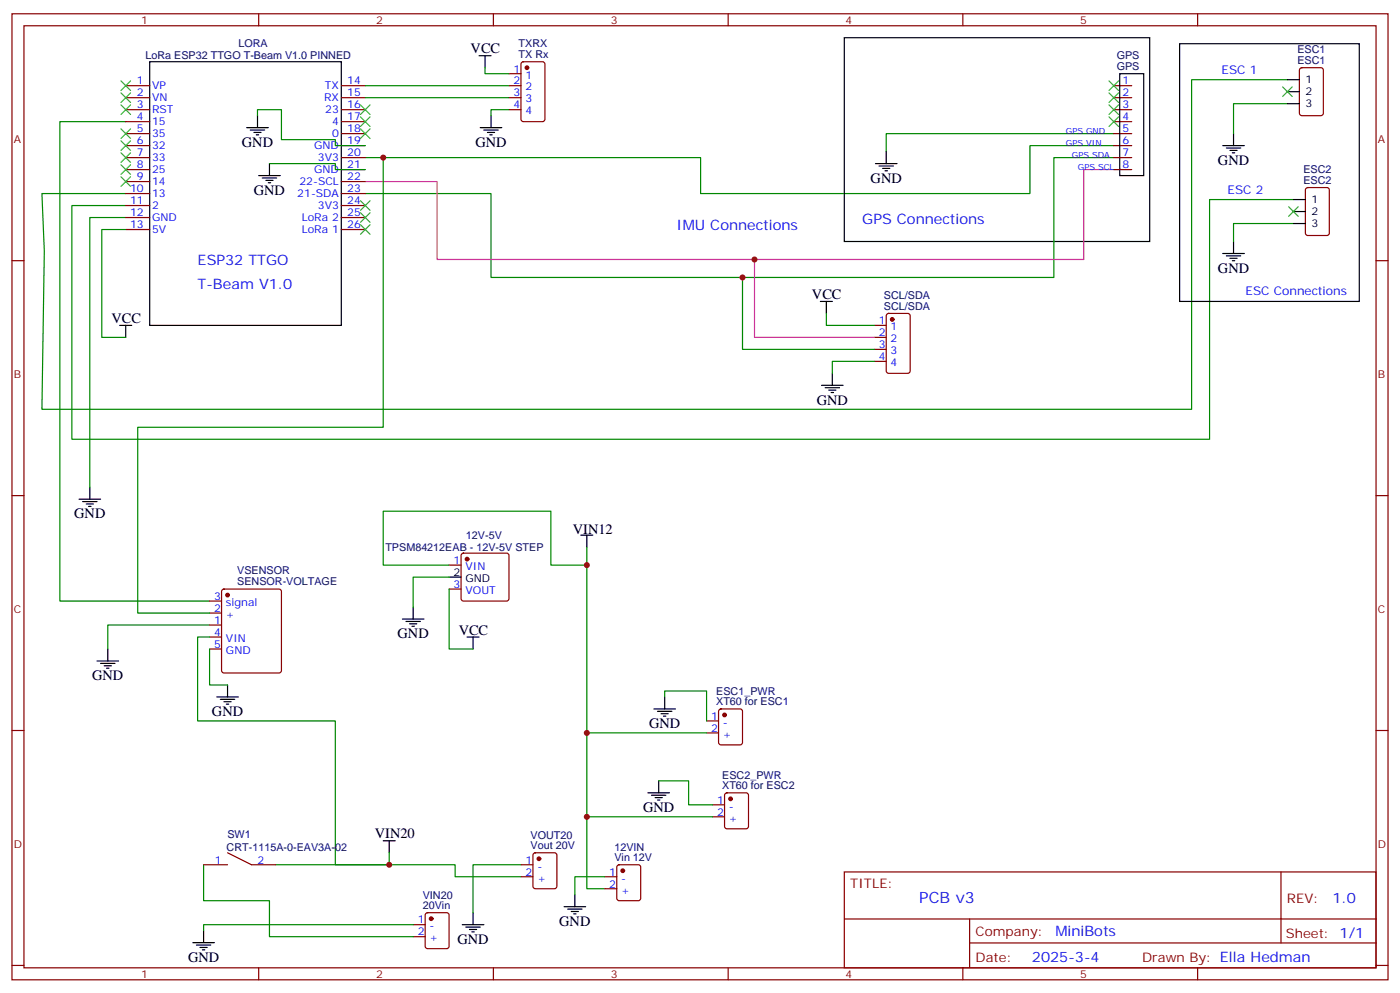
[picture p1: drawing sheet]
<svg xmlns="http://www.w3.org/2000/svg" width="412mm" height="292mm" viewBox="0 0 412 292" stroke-linecap="round" stroke-linejoin="round" font-family="sans-serif">
<g fill="none" stroke="#870000" stroke-width=".35">
<path d="M3.5 4.1h405.4v284.3h-405.4zM7.1 7.6h398.2v277.3h-398.2zM76.2 4.1v3.5M145.3 4.1v3.5M153.7 18.4l.5-.2h5.6l.7 .4v16.5l-.4 .7h-5.9l-.7-.5v-16.4zM214.5 4.1v3.5M283.6 4.1v3.5M352.8 4.1v3.5M37 25.2h7.1M37 28.8h7.1M37 32.3h7.1M37 35.8h7.1"/>
<path d="M37 39.3h7.1M100.5 25.2h7.1M100.5 28.8h7.1M100.5 32.3h7.1M100.5 35.8h7.1M100.5 39.3h7.1M149.9 25.2h3.6M149.9 28.8h3.6M149.9 32.3h3.6M149.9 21.7h3.6M328.1 25.2h5.3M328.1 28.8h5.3"/>
<path d="M328.1 32.3h5.3M328.1 35.8h5.3M328.1 39.3h5.3M383 20.1l.5-.2h5.6l.7 .5v12.9l-.4 .7h-5.9l-.7-.4v-13zM37 42.9h7.1M37 46.4h7.1M37 49.9h7.1M37 53.4h7.1M37 57h7.1M100.5 42.9h7.1M100.5 46.4h7.1M100.5 49.9h7.1"/>
<path d="M100.5 53.4h7.1M100.5 57h7.1M328.1 42.9h5.3M328.1 46.4h5.3M328.1 49.9h5.3M384.8 55.4l.4-.2h5.7l.6 .4 .1 13-.5 .7h-5.9l-.6-.4-.1-13zM3.5 76.7h3.6M37 60.5h7.1M37 64h7.1M37 67.6h7.1M100.5 60.5h7.1M100.5 64h7.1"/>
<path d="M100.5 67.6h7.1M405.3 76.7h3.6M257.5 99.3h3.6M257.5 95.8h3.6M261.3 92.5l.5-.2h5.6l.7 .4v16.5l-.5 .6-5.8 .1-.7-.5v-16.4zM257.5 106.4h3.6M257.5 102.8h3.6M3.5 145.9h3.6M405.3 145.9h3.6M61.7 176.9h3.6M65.5 173.6l.5-.2h16.2l.5 .2 .2 .5v23.3l-.2 .5-.5 .2h-16.2l-.5-.2-.2-.5v-23.3zM132.3 166.3h3.5"/>
<path d="M132.3 173.4h3.5M136.1 163l.4-.2h12.7l.5 .2 .2 .5v12.7l-.2 .5-.5 .2h-12.7l-.5-.2-.2-.5v-12.7zM61.7 180.4h3.6M61.7 184h3.6M61.7 187.5h3.6M61.7 191h3.6M3.5 215h3.6M208.1 212.2h3.6M208.1 215.7h3.6M211.9 208.9l.5-.2h5.6l.7 .4v9.4l-.4 .7-5.9 .1-.7-.5v-9.4zM405.3 215h3.6M209.9 236.9h3.5"/>
<path d="M213.7 233.6l.4-.2h5.7l.6 .4 .1 9.4-.5 .7h-5.9l-.6-.4-.1-9.4zM60 254.5h7M74.1 254.5h7M153.5 258.1h3.5M153.5 254.5h3.5M157.2 251.2l.5-.2h5.6l.7 .4v9.5l-.4 .6-5.9 .1-.7-.5v-9.4zM178.2 258.1h3.5M181.9 254.7l.5-.2h5.6l.7 .5v9.4l-.4 .7h-5.9l-.7-.4v-9.5zM209.9 240.4h3.5M248.7 256.6h156.6v28.3h-156.6zM377.3 256.7v20.8M121.7 272.2h3.5"/>
<path d="M121.7 275.7h3.5M125.5 268.8l.4-.2h5.7l.6 .5 .1 9.4-.5 .7h-5.9l-.6-.4-.1-9.5zM178.2 261.6h3.5M248.7 270.5h156.5M285.6 277.5h119.6M285.6 270.5v14.1M3.5 284.2h3.6M76.2 284.9v3.5M145.3 284.9v3.5M214.5 284.9v3.5M283.6 284.9v3.5M352.8 284.9v3.5"/>
<path d="M405.3 284.2h3.6"/>
</g>
<g fill="none" stroke="#008700" stroke-width=".35">
<path d="M142.9 19.9v1.8h7M37 35.8h-19.4v141.1h44.1M75.8 34v-1.7h7.1v8.8h15.9v1.8h8.8M107.6 25.2h42.3M107.6 28.8h42.3M149.9 32.3h-5.3v1.7M328.1 39.3h-67v5.3M379.2 23.5h-28.2v97h-338.7l.8-46.6-.8-16.9h24.7M379.2 30.5h-15.8v8.8M79.4 48.2h19.4v1.7h8.8M112.9 46.4v79.4h-72.3v54.6h21.1M328.1 42.9h-24.7v14.1h-97v-10.6h-98.8"/>
<path d="M328.1 46.4h-17.7v35.3h-165.8v-24.7h-37M381 58.7h-24.7v70.6h-335.1v-68.8h15.8M37 64h-10.5v79.4M37 67.6h-7v31.7h7M381 65.8h-17.6v5.3M218.7 81.7v21.1h38.8M243.4 92.3v3.5h14.1M257.5 106.4h-12.3v3.5M132.3 166.3h-19.4v-15.8h49.4v15.8h10.6M132.3 169.9h-10.6v8.8M132.3 173.4v17.6h7M172.9 161v100.6h5.3"/>
<path d="M61.7 184h-30v7M61.7 187.5h-3.5v24.7h40.6v42.3h35.3v3.6h19.4M61.7 191v10.6h5.3M172.9 215.7h35.2M195.8 205.1v-1.7h12.3v8.8M194 229.8h8.8v7.1h7.1M60 254.5v10.6h19.4v10.6h42.3M114.7 251v3.5h-33.6M153.5 254.5h-14.2v14.1M172.9 240.4h37M178.2 258.1h-8.9v5.2M121.7 272.2h-61.7v1.7"/>
</g>
<g fill="none" stroke="#000" stroke-width=".35">
<path d="M44.1 18.2h56.4v77.6h-56.4zM141.1 16.4h3.5M142.9 16.4v3.5M248.7 11.1h90v60h-90zM347.5 12.9h52.9v75.8h-52.9zM72.7 37.6h6.3M73.7 38.3h4.3M74.8 39h2.1M75.5 39.7h.7M75.8 34v3.6M141.5 37.6h6.3M142.5 38.3h4.3"/>
<path d="M143.6 39h2.1M144.3 39.7h.7M144.6 34v3.6M329.8 21.7h7.1v30h-7.1zM363.4 39.3v3.6M379.2 23.5h3.6M379.2 27h3.6M379.2 30.5h3.6M76.2 51.7h6.3M77.3 52.4h4.2M78.3 53.1h2.1M79 53.8h.7"/>
<path d="M79.4 48.2v3.5M257.9 48.2h6.3M258.9 48.9h4.3M260 49.6h2.1M260.7 50.3h.7M261.1 44.6v3.6M360.2 42.9h6.3M361.2 43.6h4.3M362.3 44.3h2.1M363 45h.7M381 58.7h3.5M360.2 74.6h6.3"/>
<path d="M361.2 75.3h4.3M362.3 76h2.1M363 76.7h.7M363.4 71.1v3.5M381 62.3h3.5M381 65.8h3.5M35.3 95.8h3.5M37 95.8v3.5M241.7 88.7h3.5M243.4 88.7v3.6M242 113.4h6.4M243.1 114.1h4.2"/>
<path d="M244.1 114.8h2.1M244.8 115.5h.7M245.2 109.9v3.5M23.3 146.9h6.3M24.3 147.6h4.3M25.4 148.3h2.1M26.1 149h.7M26.5 143.4v3.5M171.1 157.5h3.5M172.9 157.5v3.5M121.7 178.7v3.5M132.3 169.9h3.5"/>
<path d="M28.6 194.6h6.3M29.6 195.3h4.3M30.7 196h2.1M31.4 196.7h.7M31.7 191v3.6M118.5 182.2h6.4M119.6 182.9h4.2M120.6 183.6h2.2M121.4 184.3h.7M137.6 187.5h3.5M139.3 187.5v3.5M63.9 205.1h6.3"/>
<path d="M64.9 205.8h4.2M66 206.6h2.1M66.7 207.3h.7M67 201.6v3.5M192.6 208.7h6.4M193.7 209.4h4.2M194.7 210.1h2.1M195.4 210.8h.7M195.8 205.1v3.6M190.9 233.4h6.3M191.9 234.1h4.2M193 234.8h2.1"/>
<path d="M193.7 235.5h.7M194 229.8v3.6M112.9 247.5h3.5M114.7 247.5v3.5M56.8 277.5h6.3M57.9 278.2h4.2M58.9 278.9h2.1M59.6 279.6h.7M60 273.9v3.6M136.2 272.2h6.3M137.2 272.9h4.3M138.3 273.6h2.1"/>
<path d="M139 274.3h.7M139.3 268.6v3.6M166.2 266.9h6.3M167.2 267.6h4.2M168.3 268.3h2.1M169 269h.7M169.3 263.3v3.6"/>
</g>
<path d="M328.1 49.9h-8.8v26.5h-190.5v-23h-21.2M222.2 76.4v22.9h35.3" fill="none" stroke="#c39" stroke-width=".35"/>
<g fill="none" stroke="#3c3" stroke-width=".35">
<path d="M35.6 23.8l2.9 2.8M35.6 30.9l2.9 2.8M35.6 27.3l2.9 2.9M35.6 37.9l2.9 2.8M38.5 23.8l-2.9 2.8M38.5 30.9l-2.9 2.8M38.5 27.3l-2.9 2.9M38.5 37.9l-2.9 2.8M106.2 30.9l2.8 2.8M106.2 37.9l2.8 2.8M106.2 34.4l2.8 2.8M109 30.9l-2.8 2.8"/>
<path d="M109 37.9l-2.8 2.8M109 34.4l-2.8 2.8M326.7 23.8l2.8 2.8M326.7 27.3l2.8 2.9M326.7 30.9l2.8 2.8M326.7 34.4l2.8 2.8M329.5 23.8l-2.8 2.8M329.5 27.3l-2.8 2.9M329.5 30.9l-2.8 2.8M329.5 34.4l-2.8 2.8M377.8 25.6l2.8 2.8M380.6 25.6l-2.8 2.8"/>
<path d="M35.6 45l2.9 2.8M35.6 48.5l2.9 2.8M35.6 41.5l2.9 2.8M35.6 52l2.9 2.9M38.5 45l-2.9 2.8M38.5 48.5l-2.9 2.8M38.5 41.5l-2.9 2.8M38.5 52l-2.9 2.9M106.2 59.1l2.8 2.8M109 59.1l-2.8 2.8M106.2 66.1l2.8 2.9M106.2 62.6l2.8 2.8"/>
<path d="M109 66.1l-2.8 2.9M109 62.6l-2.8 2.8M379.6 60.9l2.8 2.8M382.4 60.9l-2.8 2.8"/>
</g>
<g fill="#870000" stroke="#870000" stroke-width=".35">
<circle cx="67" cy="175.2" r=".53"/>
<circle cx="213.4" cy="210.4" r=".53"/>
<circle cx="215.2" cy="235.1" r=".53"/>
<circle cx="137.6" cy="164.6" r=".53"/>
<circle cx="127" cy="270.4" r=".53"/>
<circle cx="183.4" cy="256.3" r=".53"/>
<circle cx="158.7" cy="252.8" r=".53"/>
<circle cx="155.2" cy="19.9" r=".53"/>
<circle cx="262.8" cy="94" r=".53"/>
</g>
<path d="M67 251l7.1 3.5" fill="none" stroke="#900" stroke-width=".35"/>
<g fill="#c00">
<circle cx="112.9" cy="46.4" r=".88"/>
<circle cx="172.9" cy="240.4" r=".88"/>
<circle cx="172.9" cy="215.7" r=".88"/>
<circle cx="172.9" cy="166.3" r=".88"/>
<circle cx="222.3" cy="76.4" r=".88"/>
<circle cx="218.7" cy="81.7" r=".88"/>
<circle cx="114.7" cy="254.5" r=".88"/>
</g>
<text font-size="4.6" fill="#00f" x="270.8" y="265.7">PCB v3</text>
<g font-size="4.2">
<text x="138.6" y="15.7">VCC</text>
<text x="71.3" y="43.2">GND</text>
<text x="140.1" y="43.2">GND</text>
<text x="256.5" y="53.8">GND</text>
<text x="358.8" y="48.5">GND</text>
<text x="74.8" y="57.3">GND</text>
<text x="358.8" y="80.3">GND</text>
<text x="239.2" y="88">VCC</text>
<text x="32.8" y="95.1">VCC</text>
<text x="240.6" y="119.1">GND</text>
<text x="21.9" y="152.6">GND</text>
<text x="168.7" y="157.2">VIN12</text>
<text x="117.1" y="187.9">GND</text>
<text x="135.1" y="186.8">VCC</text>
<text x="27.2" y="200.2">GND</text>
<text x="62.4" y="210.8">GND</text>
<text x="191.2" y="214.3">GND</text>
<text x="189.4" y="239">GND</text>
<text x="110.4" y="246.8">VIN20</text>
<text x="164.7" y="272.5">GND</text>
<text x="134.8" y="277.8">GND</text>
<text x="55.4" y="283.1">GND</text>
</g>
<g font-size="4.2" fill="#00f">
<text x="254" y="65.8">GPS Connections</text>
<text x="199.3" y="67.6">IMU Connections</text>
<text x="58.2" y="78.1">ESP32 TTGO</text>
<text x="58.2" y="85.2">T-Beam V1.0</text>
<text x="392.5" y="265.9">1.0</text>
<text x="310.9" y="275.5">MiniBots</text>
<text x="304" y="283.3">2025-3-4</text>
</g>
<g font-size="3.9" fill="#800">
<text x="250.5" y="261.2">TITLE:</text>
<text x="379.1" y="265.9">REV:</text>
<text x="287.4" y="275.4">Company:</text>
<text x="378.7" y="276">Sheet: 1/1</text>
<text x="287.4" y="283.1">Date:</text>
<text x="336.4" y="283.2">Draw</text>
<text x="346.6" y="283.2">n By: Ella Hedman</text>
</g>
<g font-size="3.5" fill="#00f">
<text x="359.8" y="21.7">ESC 1</text>
<text x="361.6" y="57">ESC 2</text>
<text x="366.9" y="87">ESC Connections</text>
</g>
<g font-size="3.2" fill="#800">
<text x="41.6" y="7.1">1</text>
<text x="110.8" y="7.1">2</text>
<text x="179.9" y="7.1">3</text>
<text x="249.1" y="7.1">4</text>
<text x="318.2" y="7.1">5</text>
<text x="4.1" y="42.2">A</text>
<text x="405.9" y="42.2">A</text>
<text x="4.1" y="111.3">B</text>
<text x="405.9" y="111.3">B</text>
<text x="4.1" y="180.4">C</text>
<text x="405.9" y="180.4">C</text>
<text x="4.1" y="249.6">D</text>
<text x="405.9" y="249.6">D</text>
<text x="41.6" y="287.9">1</text>
<text x="110.8" y="287.9">2</text>
<text x="179.9" y="287.9">3</text>
<text x="249.1" y="287.9">4</text>
<text x="318.2" y="287.9">5</text>
</g>
<g font-size="3.2" fill="#000080">
<text x="42.9" y="17.5">LoRa ESP32 TTGO T-Beam V1.0 PINNED</text>
<text x="70.2" y="13.9">LORA</text>
<text x="152.8" y="17.1">TX Rx</text>
<text x="152.8" y="13.9">TXRX</text>
<text x="328.9" y="17.2">GPS</text>
<text x="382.2" y="15.7">ESC1</text>
<text x="328.9" y="20.5">GPS</text>
<text x="382.2" y="18.9">ESC1</text>
<text x="383.9" y="51">ESC2</text>
<text x="383.9" y="54.2">ESC2</text>
<text x="260.4" y="88">SCL/SDA</text>
<text x="260.4" y="91.2">SCL/SDA</text>
<text x="137.2" y="158.7">12V-5V</text>
<text x="113.5" y="162.2">TPSM84212EAB - 12V-5V STEP</text>
<text x="69.9" y="172.1">SENSOR-VOLTAGE</text>
<text x="69.9" y="168.9">VSENSOR</text>
<text x="211" y="207.5">XT60 for ESC1</text>
<text x="211" y="204.5">ESC1_PWR</text>
<text x="212.7" y="232.2">XT60 for ESC2</text>
<text x="212.7" y="229.2">ESC2_PWR</text>
<text x="66.8" y="250.5">CRT-1115A-0-EAV3A-02</text>
<text x="67" y="246.7">SW1</text>
<text x="156.3" y="249.9">Vout 20V</text>
<text x="156.3" y="246.8">VOUT20</text>
<text x="181" y="250.4">12VIN</text>
<text x="181" y="253.4">Vin 12V</text>
<text x="124.5" y="267.5">20Vin</text>
<text x="124.5" y="264.5">VIN20</text>
</g>
<g font-size="3.2" fill="#00f">
<text x="151.3" y="21.3">1</text>
<text x="154.8" y="23.1">1</text>
<text x="40.3" y="24.9">1</text>
<text x="40.3" y="28.4">2</text>
<text x="44.8" y="26.3">VP</text>
<text x="44.8" y="29.8">VN</text>
<text x="95.5" y="29.8">RX</text>
<text x="95.7" y="26.3">TX</text>
<text x="102.3" y="24.9">14</text>
<text x="102.3" y="28.4">15</text>
<text x="151.3" y="28.4">3</text>
<text x="151.3" y="24.9">2</text>
<text x="154.8" y="26.6">2</text>
<text x="330.7" y="24.9">1</text>
<text x="330.7" y="28.4">2</text>
<text x="40.3" y="31.9">3</text>
<text x="40.3" y="35.5">4</text>
<text x="44.8" y="33.3">RST</text>
<text x="95.8" y="33.3">23</text>
<text x="102.3" y="31.9">16</text>
<text x="102.3" y="35.5">17</text>
<text x="151.3" y="31.9">4</text>
<text x="154.8" y="33.7">4</text>
<text x="154.8" y="30.2">3</text>
<text x="330.7" y="31.9">3</text>
<text x="330.7" y="35.5">4</text>
<text x="40.3" y="39">5</text>
<text x="44.8" y="36.9">15</text>
<text x="44.8" y="40.4">35</text>
<text x="97.8" y="36.9">4</text>
<text x="97.8" y="40.4">0</text>
<text x="102.3" y="39">18</text>
<text x="330.7" y="39">5</text>
<text x="40.3" y="42.5">6</text>
<text x="40.3" y="46">7</text>
<text x="44.8" y="43.9">32</text>
<text x="44.8" y="47.4">33</text>
<text x="92.6" y="43.9">GND</text>
<text x="93.6" y="47.4">3V3</text>
<text x="102.3" y="42.5">19</text>
<text x="102.3" y="46">20</text>
<text x="330.7" y="42.5">6</text>
<text x="330.7" y="46">7</text>
<text x="40.3" y="49.6">8</text>
<text x="40.3" y="53.1">9</text>
<text x="44.8" y="51">25</text>
<text x="92.6" y="51">GND</text>
<text x="102.3" y="49.6">21</text>
<text x="102.3" y="53.1">22</text>
<text x="330.7" y="49.6">8</text>
<text x="38.3" y="56.6">10</text>
<text x="44.8" y="54.5">14</text>
<text x="44.8" y="58">13</text>
<text x="87.6" y="58">21-SDA</text>
<text x="88.2" y="54.5">22-SCL</text>
<text x="102.3" y="56.6">23</text>
<text x="38.3" y="60.1">11</text>
<text x="38.3" y="63.7">12</text>
<text x="44.8" y="61.6">2</text>
<text x="44.8" y="65.1">GND</text>
<text x="88.9" y="65.1">LoRa 2</text>
<text x="93.6" y="61.6">3V3</text>
<text x="102.3" y="60.1">24</text>
<text x="102.3" y="63.7">25</text>
<text x="38.3" y="67.2">13</text>
<text x="44.8" y="68.6">5V</text>
<text x="88.9" y="68.6">LoRa 1</text>
<text x="102.3" y="67.2">26</text>
<text x="258.9" y="95.4">1</text>
<text x="258.9" y="99">2</text>
<text x="262.4" y="100.7">2</text>
<text x="262.4" y="97.2">1</text>
<text x="258.9" y="106">4</text>
<text x="258.9" y="102.5">3</text>
<text x="262.4" y="107.8">4</text>
<text x="262.4" y="104.2">3</text>
<text x="133.6" y="166">1</text>
<text x="137.1" y="167.7">VIN</text>
<text x="133.6" y="173">3</text>
<text x="63.1" y="176.6">3</text>
<text x="66.6" y="178.3">signal</text>
<text x="137.1" y="174.8">VOUT</text>
<text x="63.1" y="180.1">2</text>
<text x="63.1" y="183.6">1</text>
<text x="66.6" y="181.9">+</text>
<text x="63.1" y="187.1">4</text>
<text x="63.1" y="190.7">5</text>
<text x="66.6" y="188.9">VIN</text>
<text x="66.6" y="192.4">GND</text>
<text x="209.5" y="211.8">1</text>
<text x="209.5" y="215.4">2</text>
<text x="213" y="213.6">-</text>
<text x="213" y="217.1">+</text>
<text x="211.2" y="236.5">1</text>
<text x="214.7" y="238.3">-</text>
<text x="211.2" y="240.1">2</text>
<text x="214.7" y="241.8">+</text>
<text x="63.2" y="254.2">1</text>
<text x="75.8" y="254.2">2</text>
<text x="154.8" y="254.2">1</text>
<text x="154.8" y="257.7">2</text>
<text x="158.3" y="255.9">-</text>
<text x="179.5" y="257.7">1</text>
<text x="158.3" y="259.5">+</text>
<text x="179.5" y="261.2">2</text>
<text x="183" y="259.5">-</text>
<text x="183" y="263">+</text>
<text x="123" y="271.8">1</text>
<text x="123" y="275.3">2</text>
<text x="126.5" y="273.6">-</text>
<text x="126.5" y="277.1">+</text>
</g>
<g font-size="3.2">
<text x="384.5" y="24.5">1</text>
<text x="384.5" y="28">2</text>
<text x="384.5" y="31.6">3</text>
<text x="386.3" y="59.8">1</text>
<text x="386.3" y="63.3">2</text>
<text x="386.3" y="66.9">3</text>
<text x="133.6" y="169.5">2</text>
<text x="137.1" y="171.3">GND</text>
</g>
<g font-size="2.5" fill="#00f">
<text x="314" y="39.3">GPS GND</text>
<text x="314" y="42.9">GPS VIN</text>
<text x="315.7" y="46.4">GPS SDA</text>
<text x="317.5" y="49.9">GPS SCL</text>
</g>
</svg>
